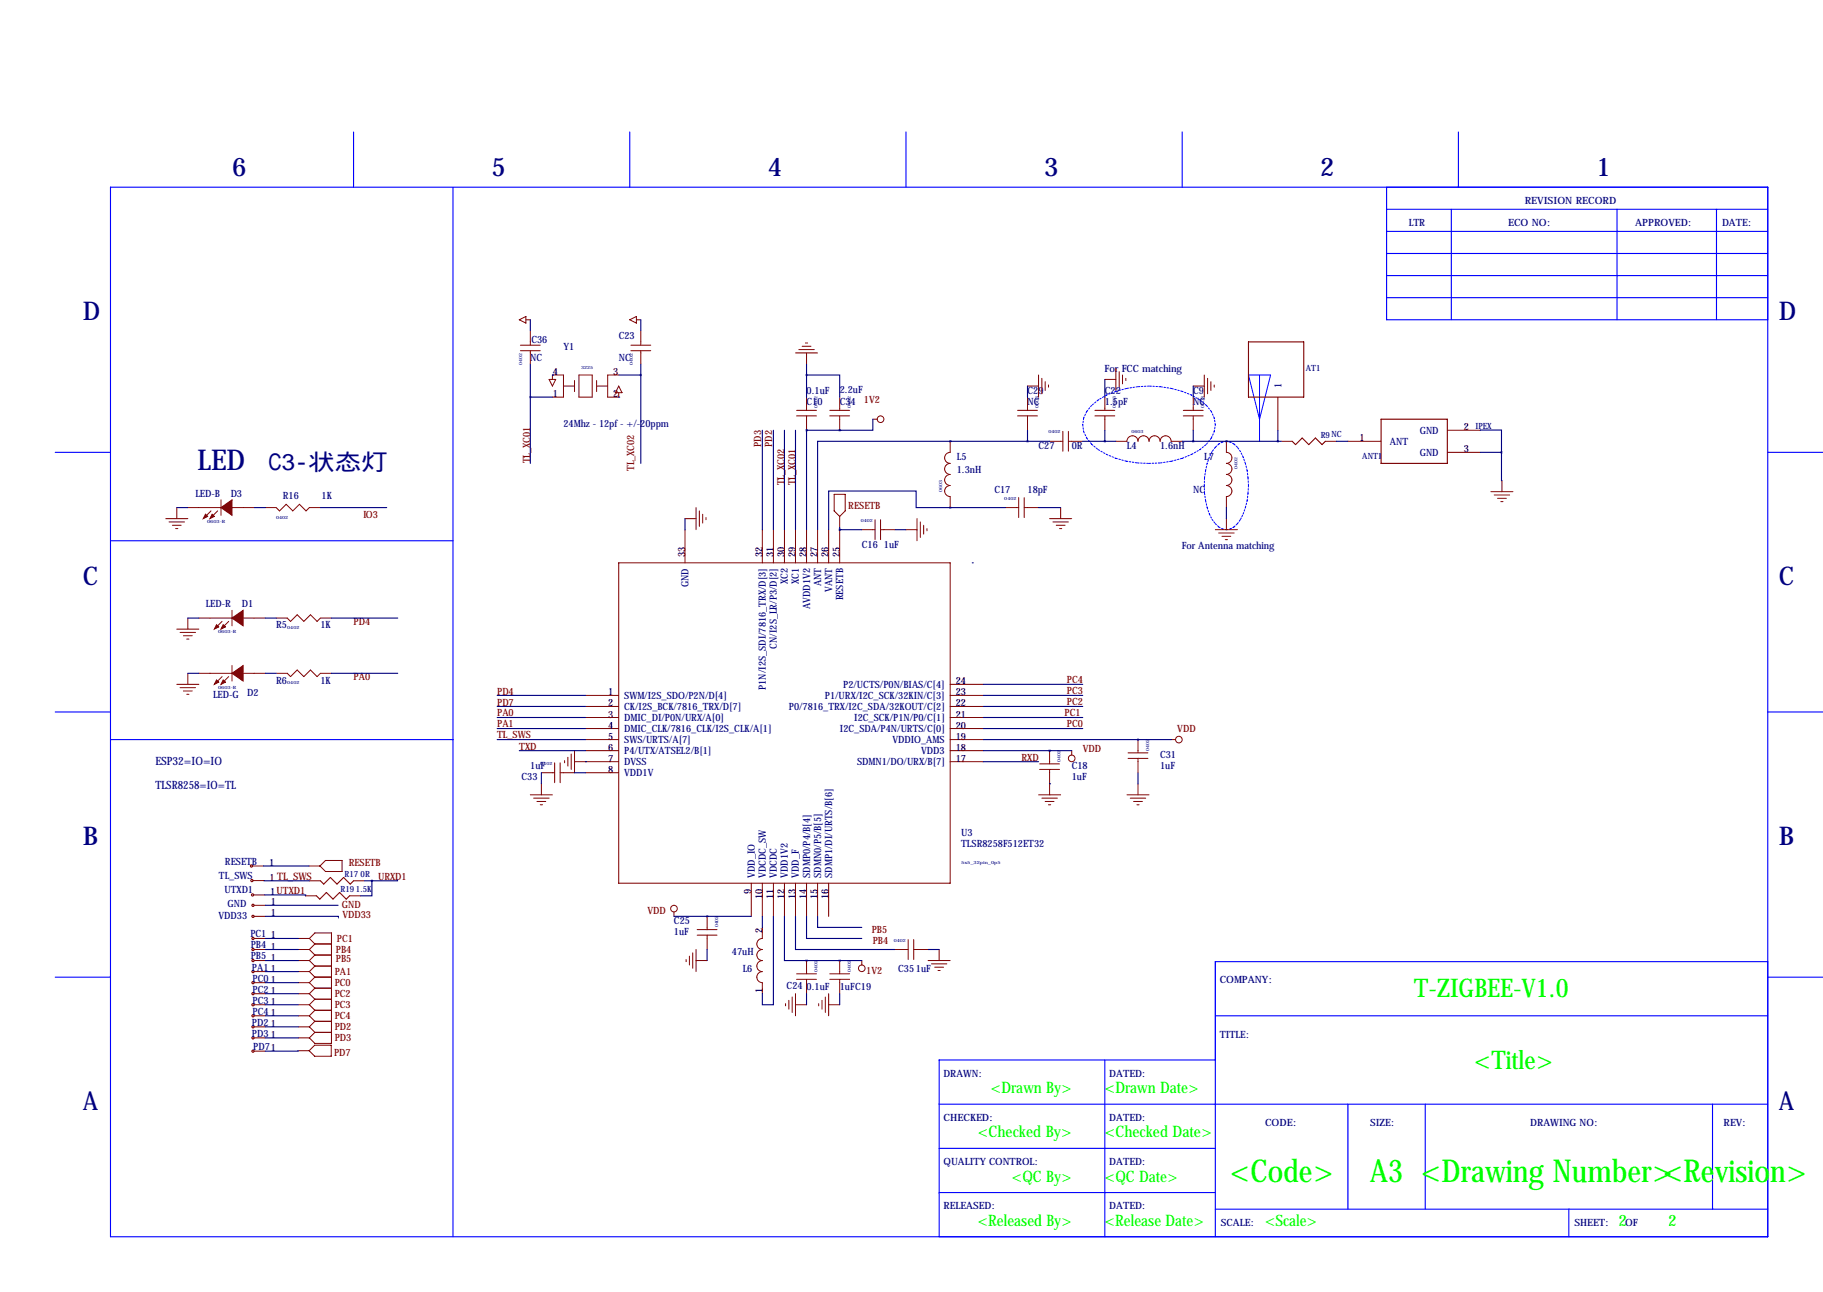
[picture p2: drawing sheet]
<svg xmlns="http://www.w3.org/2000/svg" width="419mm" height="297mm" viewBox="0 0 419 297" stroke-linecap="round" stroke-linejoin="round" font-family="sans-serif">
<g fill="none" stroke="#00f" stroke-width=".25">
<path d="M81.3 30.3v12.7M144.8 30.3v12.7M208.3 30.3v12.7M271.8 30.3v12.7M335.3 30.3v12.7M25.4 43h381v241.3h-381zM104.1 43v241.3M318.8 48.1h87.6M318.8 53.2h87.6M318.8 43v30.5h87.6M318.8 58.3h87.6M333.7 48.1v25.4"/>
<path d="M371.8 48.1v25.4M394.6 48.1v25.4M318.8 63.4h87.6M318.8 68.4h87.6M12.7 104h12.7M406.4 104h12.7M25.4 124.3h78.7M12.7 163.7h12.7M25.4 170h78.7M406.4 163.7h12.7M12.7 224.6h12.7M279.4 233.5h127"/>
<path d="M406.4 221.1h-127v63.2M406.5 224.6h12.6M215.9 253.9h190.5M254 243.7v40.6M279.4 243.7h-63.5v40.6M309.9 253.9v24.1M327.7 253.9v24.1M393.7 253.9v24.1M215.9 264h63.5M215.9 274.2h63.5M279.4 278h127M360.7 278v6.3"/>
</g>
<path d="M287 86.2h5.1l-2.5 10.2zM289.6 86.2v15.3" fill="none" stroke="#00f" stroke-width=".23"/>
<g fill="none" stroke="#00f" stroke-width=".23" stroke-dasharray=".4 .4">
<path d="M248.9 97.6l.2 1.6M249.1 96.1l-.2 1.5M249.1 99.2l.7 1.5M249.8 94.6l-.7 1.5M251 93.2l-1.2 1.4M252.5 92l-1.5 1.2M254.4 90.8l-1.9 1.2M256.5 90l-2.1 .8M258.9 89.3l-2.4 .7M261.5 88.9l-2.6 .4M264.2 88.8l-2.7 .1M266.8 88.9l-2.6-.1"/>
<path d="M269.3 89.3l-2.5-.4M271.8 90l-2.5-.7M274 90.8l-2.2-.8M275.8 92l-1.8-1.2M277.4 93.2l-1.6-1.2M278.5 94.6l-1.1-1.4M279.1 96.1l-.6-1.5M279.1 99.2l.3-1.6M279.4 97.6l-.3-1.5M249.8 100.7l1.2 1.4M251 102.1l1.5 1.3M252.5 103.4l1.9 1.1"/>
<path d="M254.4 104.5l2.1 .9M256.5 105.4l2.4 .6M258.9 106l2.6 .4M261.5 106.4l2.7 .1M264.2 106.5l2.6-.1M266.8 106.4l2.5-.4M269.3 106l2.5-.6M271.8 105.4l2.2-.9M274 104.5l1.8-1.1M275.8 103.4l1.6-1.3M276.9 111.6v1.8M276.9 109.9v1.7"/>
<path d="M276.9 113.4l.3 1.7M277.2 108.2l-.3 1.7M277.2 115.1l.3 1.6M277.4 102.1l1.1-1.4M277.5 106.5l-.3 1.7M277.5 116.7l.5 1.5M278 105.1l-.5 1.4M278 118.2l.6 1.2M278.5 100.7l.6-1.5M278.6 103.8l-.6 1.3M278.6 119.4l.8 1M279.4 102.8l-.8 1"/>
<path d="M280.2 102.1l-.8 .7M281 101.6l-.8 .5M281.9 101.5l-.9 .1M282.8 101.6l-.9-.1M283.7 102.1l-.9-.5M284.5 102.8l-.8-.7M285.2 103.8l-.7-1M285.2 119.4l.6-1.2M285.8 105.1l-.6-1.3M285.8 118.2l.5-1.5M286.3 106.5l-.5-1.4M286.3 116.7l.4-1.6"/>
<path d="M286.7 108.2l-.4-1.7M286.7 115.1l.2-1.7M286.9 109.9l-.2-1.7M286.9 113.4l.1-1.8M287 111.6l-.1-1.7M279.4 120.4l.8 .8M280.2 121.2l.8 .4M281 121.6l.9 .2M281.9 121.8l.9-.2M282.8 121.6l.9-.4M283.7 121.2l.8-.8M284.5 120.4l.7-1"/>
</g>
<g fill="none" stroke="#800000" stroke-width=".23">
<path d="M119.4 73.5l1.5-.7v1.5zM119.6 79.4h4.6M120.9 73.5h1M121.9 76.1v3.3M144.8 73.5l1.5-.7v1.5zM145 79.4h4.6M146.3 73.5h1M147.3 76.1v3.3M184.4 79.6h2M185.2 78.9h.5M119.6 80.6h4.6M121.9 80.6v3.1"/>
<path d="M126.2 87.2h1.6l-.8 1.6zM127 87.2v-1h2.5v5.1h-2.5M129.5 88.8h2.6M132.1 87.5v2.5M133.1 86.2h3v5.1h-3zM137.2 87.5v2.5M137.2 88.8h2.5M142.2 86.2h-2.5v5.1h2.5v-1M142.2 88.8l.8 1.5h-1.5zM145 80.6h4.6M147.3 80.6v3.1M182.9 81.1h5.1"/>
<path d="M183.1 95.6h4.6M183.1 94.3h4.6M183.6 80.4h3.6M185.4 81.1v2.6M185.4 91.3v3M185.4 95.6v3.3M190.8 95.6h4.5M190.8 94.3h4.5M193 91.3v3M193 95.6v3.3M200.7 96.4h1M233.9 95.6h4.6"/>
<path d="M233.9 94.3h4.6M236.2 88.8h2.6M236.2 91.3v3M236.2 95.6v3.3M238.8 86.2v5.1M239.5 87v3.5M240.3 87.7v2.1M241 88.5v.5M244.3 99.2v4.5M245.6 99.2v4.5M251.7 95.6h4.6M251.7 94.3h4.6"/>
<path d="M254 91.3v3M254 95.6v3.3M254 87.2h2.5M256.5 84.7v5.1M257.3 85.5v3.5M258.1 86.2v2.1M258.8 87v.5M272 95.6h4.6M272 94.3h4.6M274.3 91.3v3M274.3 95.6v3.3M274.3 88.8h2.6"/>
<path d="M276.9 86.2v5.1M277.6 87v3.5M278.4 87.7v2.1M279.1 88.5v.5M293.8 91.3v7.6M332.7 98.9h7.7M38.1 119.2h5.1M40.6 116.7v2.5M43.2 116.7h7.6M48.5 117.5l-1.5 1.5M50 117.5l-1.5 1.5M50.8 114.9v3.6"/>
<path d="M53.3 116.7h5.1M61 116.7h2.5l.8 .8 1.5-1.6 1.5 1.6 1.5-1.6 1.6 1.6 .7-.8h2.6M157.5 119.2h2.5M160 116.7v5.1M160.8 117.5v3.5M161.5 118.2v2.1M162.3 119v.5M191.8 113.7h2.5v3.8l-1.3 1.2-1.2-1.2zM193 118.7v2.6M201.2 119.5v4.6M202.4 119.5v4.6M210.8 119.2v5.1"/>
<path d="M218.4 101.5v2.5a1.27 1.27 0 0 0-1.2 1.3 1.27 1.27 0 0 0 1.2 1.2 1.27 1.27 0 0 0-1.2 1.3 1.27 1.27 0 0 0 1.2 1.3 1.27 1.27 0 0 0-1.2 1.2 1.27 1.27 0 0 0 1.2 1.3 1.27 1.27 0 0 0-1.2 1.3 1.27 1.27 0 0 0 1.2 1.3v2.5M231.1 116.7h3.1M234.2 114.4v4.6M235.5 116.7h3.3M235.5 114.4v4.6M241.3 101.5h3M241.3 119.2h5.1M243.8 116.7v2.5M245.6 101.5h3.3M256.5 101.5h2.6a1.27 1.27 0 0 1 1.3-1.3 1.27 1.27 0 0 1 1.2 1.3 1.27 1.27 0 0 1 1.3-1.3 1.27 1.27 0 0 1 1.3 1.3 1.27 1.27 0 0 1 1.2-1.3 1.27 1.27 0 0 1 1.3 1.3 1.27 1.27 0 0 1 1.3-1.3 1.27 1.27 0 0 1 1.2 1.3h2.6M281.9 101.5v2.5a1.27 1.27 0 0 1 1.3 1.3 1.27 1.27 0 0 1-1.3 1.2 1.27 1.27 0 0 1 1.3 1.3 1.27 1.27 0 0 1-1.3 1.3 1.27 1.27 0 0 1 1.3 1.2 1.27 1.27 0 0 1-1.3 1.3 1.27 1.27 0 0 1 1.3 1.3 1.27 1.27 0 0 1-1.3 1.3v2.5M281.9 119.2v2.6"/>
<path d="M294.5 101.5h2.6M304.7 101.5h2.5M309.9 101.5h7.6M332.7 104h7.7M342.7 113h5.1M343.5 113.8h3.6M344.3 114.6h2M345 115.3h.5M345.3 110.5v2.5M38.9 120h3.5M39.6 120.8h2.1M40.4 121.5h.5"/>
<path d="M142.2 129.4h76.2v73.7h-76.2zM157.5 121.8v7.6M175.3 121.8v7.6M177.8 121.8v7.6M180.3 121.8v7.6M182.9 121.8v7.6M185.4 121.8v7.6M188 121.8v7.6M190.5 121.8v7.6M193 121.8v7.6M198.1 121.8h3.1M202.4 121.8h3.3"/>
<path d="M208.3 121.8h2.5M211.6 120v3.6M212.3 120.8v2M213.1 121.5v.5M242.1 120h3.5M242.8 120.8h2.1M243.6 121.5h.5M279.4 121.8h5.1M280.2 122.5h3.5M280.9 123.3h2.1M281.7 124.1h.5M40.6 157.3h5.1"/>
<path d="M40.6 144.6h5.1M41.4 145.4h3.6M41.4 158.1h3.6M42.2 146.2h2M42.2 158.9h2M42.9 146.9h.5M42.9 159.6h.5M43.2 142.1v2.5M43.2 154.8v2.5M45.7 142.1h7.6M45.7 154.8h7.6M51.1 142.9l-1.6 1.5"/>
<path d="M51.1 155.6l-1.6 1.5M52.6 142.9l-1.5 1.5M52.6 155.6l-1.5 1.5M53.3 140.3v3.6M53.3 153v3.6M55.9 142.1h5.1M55.9 154.8h5.1M63.5 142.1h2.5l.8 .8 1.5-1.6 1.5 1.6 1.6-1.6 1.5 1.6 .8-.8h2.5M63.5 154.8h2.5l.8 .8 1.5-1.6 1.5 1.6 1.6-1.6 1.5 1.6 .8-.8h2.5M134.6 159.9h7.6M218.4 159.9h7.7M218.4 157.3h7.7"/>
<path d="M124.5 177.7h3M127.5 175.4v4.5M128.8 175.4v4.5M129.8 174.9v.5M130.6 174.1v2M131.3 173.3v3.6M132.1 172.6v5.1h-3.3M132.1 175.1h10.1M134.6 162.4h7.6M134.6 165h7.6M134.6 167.5h7.6M134.6 170h7.6"/>
<path d="M134.6 172.6h7.6M134.6 177.7h7.6M218.4 162.4h7.7M218.4 165h7.7M218.4 167.5h7.7M218.4 170h7.7M218.4 172.6h7.7M218.4 175.1h7.7M239 176.9h4.6M239 175.6h4.6M241.3 172.6v3M241.3 176.9v5.8"/>
<path d="M246.4 172.6v1M259.3 174.4h4.6M259.3 173.1h4.6M261.6 170v3.1M261.6 174.4v3.3M269.2 170h1.1M58.1 199.1h2.5M71 199.1h2.6M74.8 197.8h3.8v2.6h-3.8l-1.2-1.3zM121.9 182.7h5.1M122.7 183.5h3.5M123.4 184.3h2.1"/>
<path d="M124.2 185h.5M124.5 180.2v2.5M238.8 182.7h5M239.5 183.5h3.6M240.3 184.3h2M241 185h.6M259.1 182.7h5.1M259.8 183.5h3.6M260.6 184.3h2M261.4 185h.5M261.6 180.2v2.5M58.2 202.4h2.5"/>
<path d="M58.3 205.8h2.6M58.4 218.3h2.6M58.4 208.1h2.6M58.4 210.7h2.6M58.4 215.8h2.6M68.6 218.3h2.5M68.6 215.8h2.5M70.2 206h2.5M71.1 202.5h2.6M71.1 215.8l1.3 1.2M71.1 215.8l1.3-1.3h3.8v25.4h-3.8l-1.3-1.3M71.1 218.3l1.3 1.3"/>
<path d="M72.4 217h3.8M72.4 219.6h3.8M72.4 217l-1.3 1.3M72.4 219.6l-1.3 1.2M80.4 206h2.5M81.3 202.5h2.5M154.9 209.7v1M158.5 219.8v2.1M159.3 219.1v3.5M160 218.3v5.1M160.3 215h4.5M160.3 213.7h4.5"/>
<path d="M162.6 210.7v3M162.6 215v3.3M172.7 203.1v7.6M175.3 213.2v2.6a1.27 1.27 0 0 0-1.3 1.2 1.27 1.27 0 0 0 1.3 1.3 1.27 1.27 0 0 0-1.3 1.3 1.27 1.27 0 0 0 1.3 1.2 1.27 1.27 0 0 0-1.3 1.3 1.27 1.27 0 0 0 1.3 1.3 1.27 1.27 0 0 0-1.3 1.2 1.27 1.27 0 0 0 1.3 1.3v2.6M175.3 203.1v7.6M177.8 203.1v7.6M180.3 203.1v7.6M182.9 203.1v7.6M185.4 203.1v7.6M188 203.1v7.6M190.5 203.1v7.6M205.7 218.3h3.1"/>
<path d="M208.8 216v4.6M210.1 218.3h3.3M210.1 216v4.6M215.9 218.3v2.5M58.4 220.8h2.6M58.4 223.4h2.6M58.4 225.9h2.6M58.4 228.5h2.6M58.4 231h2.6M58.4 233.5h2.6M58.4 236.1h2.6M58.4 238.6h2.6"/>
<path d="M68.6 220.8h2.5M68.6 223.4h2.5M68.6 225.9h2.5M68.6 228.5h2.5M68.6 231h2.5M68.6 233.5h2.5M68.6 236.1h2.5M68.6 238.6h2.5M71.1 220.8l1.3 1.3M71.1 223.4l1.3 1.2M71.1 225.9l1.3 1.3M71.1 228.5l1.3 1.2"/>
<path d="M71.1 231l1.3 1.3M71.1 233.5l1.3 1.3M71.1 236.1l1.3 1.2M72.4 222.1h3.8M72.4 224.6h3.8M72.4 222.1l-1.3 1.3M72.4 227.2h3.8M72.4 224.6l-1.3 1.3M72.4 229.7h3.8M72.4 227.2l-1.3 1.3M72.4 232.3h3.8M72.4 229.7l-1.3 1.3"/>
<path d="M72.4 234.8h3.8M72.4 232.3l-1.3 1.2M72.4 237.3h3.8M72.4 234.8l-1.3 1.3M72.4 237.3l-1.3 1.3M157.7 220.6v.5M160 220.8h2.6M180.6 230.7v.6M181.4 230v2M182.1 229.2v3.6M182.9 228.5v5M182.9 231h2.5"/>
<path d="M183.1 225.2h4.6M183.1 223.9h4.6M185.4 220.8v3.1M185.4 225.2v3.3M188.2 230.7v.6M189 230v2M189.7 229.2v3.6M190.5 228.5v5M190.5 231h2.5M190.8 225.2h4.5M190.8 223.9h4.5M193 220.8v3.1"/>
<path d="M193 225.2v3.3M198.1 220.8v1.1M213.4 220.8h5M214.1 221.6h3.6M214.9 222.4h2M215.6 223.1h.6M58.4 241.7h2.6M68.5 241.6h2.6M72.3 240.3h3.8v2.5h-3.8l-1.2-1.2z"/>
<circle cx="202.4" cy="96.4" r=".76"/>
<circle cx="246.4" cy="174.4" r=".76"/>
<circle cx="271" cy="170" r=".76"/>
<circle cx="154.9" cy="208.9" r=".76"/>
<circle cx="198.1" cy="222.6" r=".76"/>
</g>
<g fill="#800000" stroke="#800000" stroke-width=".23">
<path d="M53.3 142.1l2.6-1.8v3.6z"/>
<path d="M49.8 143.6l.5 .5-1 .5z"/>
<path d="M51.3 143.6l.5 .5-1 .5z"/>
<path d="M53.3 154.8l2.6-1.8v3.6z"/>
<path d="M49.8 156.3l.5 .5-1 .5z"/>
<path d="M51.3 156.3l.5 .5-1 .5z"/>
<path d="M50.8 116.7l2.5-1.8v3.6z"/>
<path d="M47.2 118.2l.6 .5-1.1 .5z"/>
<path d="M48.8 118.2l.5 .5-1 .5z"/>
</g>
<g fill="none" stroke="#800000" stroke-width=".25">
<path d="M287 78.6h12.7v12.7h-12.7zM317.5 96.4h15.2v10.1h-15.2zM297.1 101.5l.7 .7 1.6-1.5 1.5 1.5 1.5-1.5 1.5 1.5 .8-.7M72.7 206l.8 .7 1.5-1.5 1.6 1.5 1.5-1.5 1.5 1.5 .8-.7M73.7 202.5l.7 .8 1.5-1.6 1.6 1.6 1.5-1.6 1.5 1.6 .8-.8"/>
<circle cx="57.8" cy="199.1" r=".25"/>
<circle cx="57.9" cy="202.4" r=".25"/>
<circle cx="58.1" cy="205.8" r=".25"/>
<circle cx="58.2" cy="218.3" r=".25"/>
<circle cx="58.2" cy="208.1" r=".25"/>
<circle cx="58.2" cy="210.7" r=".25"/>
<circle cx="58.2" cy="215.8" r=".25"/>
<circle cx="58.2" cy="220.8" r=".25"/>
<circle cx="58.2" cy="225.9" r=".25"/>
<circle cx="58.2" cy="231" r=".25"/>
<circle cx="58.2" cy="233.5" r=".25"/>
<circle cx="58.2" cy="223.4" r=".25"/>
<circle cx="58.2" cy="236.1" r=".25"/>
<circle cx="58.2" cy="238.6" r=".25"/>
<circle cx="58.2" cy="228.5" r=".25"/>
<circle cx="58.2" cy="241.7" r=".25"/>
</g>
<g fill="none" stroke="#000080" stroke-width=".25">
<path d="M121.9 73.5v2.6M147.3 73.5v2.6M121.9 83.7v22.8M121.9 91.3h5.1M127 86.2h.1M142.2 91.3h.1M142.2 86.2h5.1M147.3 83.7v22.8M175.3 98.9v22.9M177.8 98.9v22.9M180.3 98.9v22.9M182.9 98.9v22.9"/>
<path d="M185.4 86.2h7.6v5.1M185.4 98.9h.1M185.4 83.7v7.6M185.4 98.9v22.9M185.4 98.9h7.6M193 98.9h.1M200.7 96.4v2.5h-7.7M236.2 88.8v2.5M236.2 98.9v2.6M254 87.2v4.1M254 98.9v2.6M274.3 88.8v2.5"/>
<path d="M274.3 98.9v2.6M293.8 98.9v2.6M340.4 98.9h4.8v5.1M40.6 116.7h2.6M58.4 116.7h2.6M73.7 116.7h15.2M157.5 119.2v2.6M218.4 116.7h-7.8v-3.8h-20.1v8.9M218.4 116.7h.1M218.4 101.5h-30.4v20.3M218.4 101.5h.1M218.4 116.7h12.7"/>
<path d="M218.4 101.5h22.9M238.8 116.7h5M248.9 101.5h7.6M271.8 101.5h22.7M281.9 101.5h.1M281.9 116.7v2.5M307.2 101.5h2.7M340.4 104h4.8M345.2 104l.1 6.5M193 121.8h.1M193 121.8h5.1M193 121.3v.5"/>
<path d="M205.7 121.8h2.6M223.5 129.4h.1M43.2 142.1h2.5M43.2 154.8h2.5M61 142.1h2.5M61 154.8h2.5M76.2 142.1h15.2M76.2 154.8h15.2M114.3 159.9h20.3M226.1 159.9h22.8M226.1 157.3h22.8M114.3 170h20.3"/>
<path d="M114.3 165h20.3M114.3 167.5h20.3M114.3 162.4h20.3M119.4 172.6h15.2M124.5 177.7v2.5M132.1 177.7h2.5M134.6 175.1h.1M226.1 170h43.1M226.1 165h22.8M226.1 175.1h12.7M226.1 172.6h20.3M226.1 167.5h22.8"/>
<path d="M226.1 162.4h22.8M241.3 172.6h.1M261.6 170h.1M261.6 177.7v2.5M60.6 199.1h10.4M241.3 180.2h.1M60.7 202.4l10.4 .1M60.9 205.8h9.4l-.1 .2M61 210.7h16.8M61 218.3h7.6M61 208.1h16.7M61 215.8h7.6"/>
<path d="M83.8 202.5h1.7M85.5 202.5v3.5h-2.6M91.4 202.3v.2h-5.9M154.9 210.7h17.8M162.6 210.7h.1M162.6 218.3v2.5M175.3 210.7v2.5M177.8 210.7v20.3h-2.5v-2.5M180.3 210.7v10.1h5.1M182.9 210.7v7.6h22.8M185.4 210.7v5.1h12.7M188 210.7v2.5h10.1"/>
<path d="M213.4 218.3h2.5M61 238.6h7.6M61 220.8h7.6M61 223.4h7.6M61 225.9h7.6M61 228.5h7.6M61 231h7.6M61 233.5h7.6M61 236.1h7.6M185.4 220.8h.1M185.4 228.5v2.5M185.4 220.8h12.7"/>
<path d="M193 220.8h.1M193 228.5v2.5M68.5 241.6l-7.5 .1"/>
</g>
<path d="M193 98.9a.05 .05 0 0 0 .1 0 .05 .05 0 0 0-.1 0zM193 220.8a.05 .05 0 0 0 .1 0 .05 .05 0 0 0-.1 0zM162.5 210.7a.05 .05 0 0 0 .1 0 .05 .05 0 0 0-.1 0zM281.9 101.5a.05 .05 0 0 0 .1 0 .05 .05 0 0 0-.1 0zM218.4 101.5a.05 .05 0 0 0 .1 0 .05 .05 0 0 0-.1 0zM193 121.8a.05 .05 0 0 0 .1 0 .05 .05 0 0 0-.1 0zM218.4 116.7a.05 .05 0 0 0 .1 0 .05 .05 0 0 0-.1 0z" fill="#000080" stroke="#000080" stroke-width=".51"/>
<g font-size="7.3" fill="#0f0">
<text x="282.7" y="271.6">&lt;Code&gt;</text>
<text x="314.9" y="271.6">A3 &lt;Drawing Number&gt;&lt;Revision&gt;</text>
</g>
<text font-size="6.6" fill="#000080" x="45.4" y="108.1">LED</text>
<g font-size="5.9" fill="#000080">
<text x="53.3" y="40.5">6</text>
<text x="113" y="40.5">5</text>
<text x="176.5" y="40.5">4</text>
<text x="240" y="40.5">3</text>
<text x="303.5" y="40.5">2</text>
<text x="367" y="40.5">1</text>
<text x="19" y="73.5">D</text>
<text x="408.9" y="73.5">D</text>
<text x="19" y="134.5">C</text>
<text x="408.9" y="134.5">C</text>
<text x="19" y="194.2">B</text>
<text x="408.9" y="194.2">B</text>
<text x="19" y="255.1">A</text>
<text x="408.9" y="255.1">A</text>
</g>
<g font-size="5.9" fill="#0f0">
<text x="325.1" y="229.3">T-ZIGBEE-V1.0</text>
<text x="338.9" y="245.8">&lt;Title&gt;</text>
</g>
<text font-size="5.3" fill="#000080" x="61.7" y="108.1">C3-状态灯</text>
<g font-size="3.6" fill="#0f0">
<text x="227.8" y="251.3">&lt;Drawn By&gt;</text>
<text x="254" y="251.3">&lt;Drawn Date&gt;</text>
<text x="224.8" y="261.5">&lt;Checked By&gt;</text>
<text x="254" y="261.5">&lt;Checked Date&gt;</text>
<text x="232.6" y="271.6">&lt;QC By&gt;</text>
<text x="254" y="271.6">&lt;QC Date&gt;</text>
<text x="224.8" y="281.8">&lt;Released By&gt;</text>
<text x="254" y="281.8">&lt;Release Date&gt;</text>
<text x="290.8" y="281.8">&lt;Scale&gt;</text>
<text x="372.1" y="281.8">2</text>
<text x="383.5" y="281.8">2</text>
</g>
<g font-size="2.6" fill="#000080">
<text x="35.7" y="176">ESP32=IO=IO</text>
<text x="35.7" y="181.3">TLSR8258=IO=TL</text>
</g>
<g font-size="2.3" fill="#000080">
<text x="350.5" y="46.8">REVISION RECORD</text>
<text x="323.8" y="51.9">LTR</text>
<text x="346.7" y="51.9">ECO NO:</text>
<text x="375.9" y="51.9">APPROVED:</text>
<text x="395.9" y="51.9">DATE:</text>
<text x="142.2" y="77.8">C23</text>
<text x="121.9" y="82.9">NC</text>
<text x="122.2" y="78.9">C36</text>
<text x="129.5" y="80.4">Y1</text>
<text x="142.2" y="82.9">NC</text>
<text x="253.9" y="85.6">For FCC matching</text>
<text x="294.6" y="89.3" transform="rotate(-90 294.6 89.3)">1</text>
<text x="185.4" y="93.1">C10</text>
<text x="185.4" y="90.5">0.1uF</text>
<text x="193" y="93.1">C34</text>
<text x="193" y="90.3">2.2uF</text>
<text x="236.2" y="90.5">C29</text>
<text x="236.2" y="93.1">NC</text>
<text x="254" y="90.5">C22</text>
<text x="254" y="93.1">1.5pF</text>
<text x="274.3" y="90.5">C9</text>
<text x="274.3" y="93.1">NC</text>
<text x="129.5" y="98.2">24Mhz - 12pf - +/-20ppm</text>
<text x="326.4" y="99.7">GND</text>
<text x="220" y="105.8">L5</text>
<text x="238.8" y="103.2">C27</text>
<text x="246.4" y="103.2">0R</text>
<text x="259.1" y="103.2">L4</text>
<text x="266.7" y="103.2">1.6nH</text>
<text x="276.9" y="105.8">L7</text>
<text x="319.5" y="102.3">ANT</text>
<text x="326.4" y="104.8">GND</text>
<text x="220" y="108.8">1.3nH</text>
<text x="228.6" y="113.4">C17</text>
<text x="236.2" y="113.4">18pF</text>
<text x="274.3" y="113.4">NC</text>
<text x="44.9" y="114.2">LED-B</text>
<text x="53" y="114.2">D3</text>
<text x="65" y="114.8">R16</text>
<text x="73.9" y="114.8">1K</text>
<text x="198.1" y="126.1">C16</text>
<text x="203.2" y="126.1">1uF</text>
<text x="271.7" y="126.2">For Antenna matching</text>
<text x="158.3" y="135" transform="rotate(-90 158.3 135)">GND</text>
<text x="181.1" y="134.3" transform="rotate(-90 181.1 134.3)">XC2</text>
<text x="183.7" y="134.3" transform="rotate(-90 183.7 134.3)">XC1</text>
<text x="188.8" y="134.8" transform="rotate(-90 188.8 134.8)">ANT</text>
<text x="191.3" y="136.2" transform="rotate(-90 191.3 136.2)">VANT</text>
<text x="47.3" y="139.6">LED-R</text>
<text x="55.6" y="139.6">D1</text>
<text x="186.2" y="140" transform="rotate(-90 186.2 140)">AVDD1V2</text>
<text x="193.8" y="138" transform="rotate(-90 193.8 138)">RESETB</text>
<text x="63.5" y="144.5">R5</text>
<text x="73.7" y="144.5">1K</text>
<text x="178.6" y="149.1" transform="rotate(-90 178.6 149.1)">CN/I2S_LR/P3/D[2]</text>
<text x="49" y="160.4">LED-G</text>
<text x="56.8" y="160">D2</text>
<text x="63.5" y="157.2">R6</text>
<text x="73.7" y="157.2">1K</text>
<text x="143.5" y="160.7">SWM/I2S_SDO/P2N/D[4]</text>
<text x="176.1" y="158.6" transform="rotate(-90 176.1 158.6)">P1N/I2S_SDI/7816_TRX/D[3]</text>
<text x="189.6" y="160.7">P1/URX/I2C_SCK/32KIN/C[3]</text>
<text x="193.9" y="158.1">P2/UCTS/P0N/BIAS/C[4]</text>
<text x="143.5" y="163.2">CK/I2S_BCK/7816_TRX/D[7]</text>
<text x="143.5" y="165.8">DMIC_DI/P0N/URX/A[0]</text>
<text x="181.4" y="163.2">P0/7816_TRX/I2C_SDA/32KOUT/C[2]</text>
<text x="196.4" y="165.8">I2C_SCK/P1N/P0/C[1]</text>
<text x="143.5" y="168.3">DMIC_CLK/7816_CLK/I2S_CLK/A[1]</text>
<text x="143.5" y="170.8">SWS/URTS/A[7]</text>
<text x="143.5" y="173.4">P4/UTX/ATSEL2/B[1]</text>
<text x="193.1" y="168.3">I2C_SDA/P4N/URTS/C[0]</text>
<text x="205.2" y="170.8">VDDIO_AMS</text>
<text x="211.8" y="173.4">VDD3</text>
<text x="119.9" y="179.4">C33</text>
<text x="121.9" y="176.9">1uF</text>
<text x="143.5" y="175.9">DVSS</text>
<text x="143.5" y="178.5">VDD1V</text>
<text x="197.1" y="175.9">SDMN1/DO/URX/B[7]</text>
<text x="246.4" y="176.9">C18</text>
<text x="246.4" y="179.4">1uF</text>
<text x="266.7" y="174.4">C31</text>
<text x="266.7" y="176.9">1uF</text>
<text x="221" y="192.1">U3</text>
<text x="221" y="194.7">TLSR8258F512ET32</text>
<text x="50.3" y="202">TL_SWS</text>
<text x="51.7" y="198.8">RESETB</text>
<text x="173.5" y="201.8" transform="rotate(-90 173.5 201.8)">VDD_IO</text>
<text x="176.1" y="201.8" transform="rotate(-90 176.1 201.8)">VDCDC_SW</text>
<text x="178.6" y="201.8" transform="rotate(-90 178.6 201.8)">VDCDC</text>
<text x="181.1" y="201.8" transform="rotate(-90 181.1 201.8)">VDD1V2</text>
<text x="183.7" y="201.8" transform="rotate(-90 183.7 201.8)">VDD_F</text>
<text x="186.2" y="201.8" transform="rotate(-90 186.2 201.8)">SDMP0/P4/B[4]</text>
<text x="188.8" y="201.8" transform="rotate(-90 188.8 201.8)">SDMN0/P5/B[5]</text>
<text x="191.3" y="201.8" transform="rotate(-90 191.3 201.8)">SDMP1/DI/URTS/B[6]</text>
<text x="51.6" y="205.3">UTXD1</text>
<text x="52.3" y="208.5">GND</text>
<text x="50.2" y="211.2">VDD33</text>
<text x="57.6" y="215.5">PC1</text>
<text x="154.9" y="212.5">C25</text>
<text x="154.9" y="215">1uF</text>
<text x="57.7" y="218">PB4</text>
<text x="57.7" y="220.6">PB5</text>
<text x="168.2" y="219.7">47uH</text>
<text x="57.9" y="223.1">PA1</text>
<text x="58.1" y="225.7">PC01</text>
<text x="170.7" y="223.5">L6</text>
<text x="180.8" y="227.4">C24</text>
<text x="185.4" y="227.7">0.1uF</text>
<text x="193" y="227.7">1uFC19</text>
<text x="206.5" y="223.4">C351uF</text>
<text x="280.4" y="225.9">COMPANY:</text>
<text x="58.1" y="228.2">PC2</text>
<text x="58.1" y="230.7">PC31</text>
<text x="58.1" y="233.3">PC4</text>
<text x="57.9" y="235.8">PD2</text>
<text x="57.9" y="238.4">PD3</text>
<text x="280.4" y="238.6">TITLE:</text>
<text x="58.2" y="241.4">PD71</text>
<text x="216.9" y="247.5">DRAWN:</text>
<text x="255" y="247.5">DATED:</text>
<text x="216.9" y="257.7">CHECKED:</text>
<text x="255" y="257.7">DATED:</text>
<text x="290.8" y="258.9">CODE:</text>
<text x="315" y="258.9">SIZE:</text>
<text x="351.8" y="258.9">DRAWING NO:</text>
<text x="396.2" y="258.9">REV:</text>
<text x="216.9" y="267.8">QUALITY CONTROL:</text>
<text x="255" y="267.8">DATED:</text>
<text x="216.9" y="278">RELEASED:</text>
<text x="255" y="278">DATED:</text>
<text x="280.7" y="281.8">SCALE:</text>
<text x="361.9" y="281.8">SHEET:</text>
<text x="373.6" y="281.8">OF</text>
</g>
<g font-size="2.3">
<text x="127.1" y="86.2">4</text>
<text x="141" y="86.2">3</text>
<text x="127.1" y="91.3">1</text>
<text x="141" y="91.3">2</text>
<text x="312.5" y="101.5">1</text>
<text x="336.5" y="98.9">2</text>
<text x="336.5" y="104">3</text>
<text x="157.5" y="128.1" transform="rotate(-90 157.5 128.1)">33</text>
<text x="175.3" y="128.1" transform="rotate(-90 175.3 128.1)">32</text>
<text x="177.8" y="128.1" transform="rotate(-90 177.8 128.1)">31</text>
<text x="180.3" y="128.1" transform="rotate(-90 180.3 128.1)">30</text>
<text x="182.9" y="128.1" transform="rotate(-90 182.9 128.1)">29</text>
<text x="185.4" y="128.1" transform="rotate(-90 185.4 128.1)">28</text>
<text x="188" y="128.1" transform="rotate(-90 188 128.1)">27</text>
<text x="190.5" y="128.1" transform="rotate(-90 190.5 128.1)">26</text>
<text x="193" y="128.1" transform="rotate(-90 193 128.1)">25</text>
<text x="139.8" y="159.9">1</text>
<text x="219.7" y="157.3">24</text>
<text x="219.7" y="159.9">23</text>
<text x="139.8" y="162.4">2</text>
<text x="139.8" y="165">3</text>
<text x="139.8" y="167.5">4</text>
<text x="219.7" y="162.4">22</text>
<text x="219.7" y="165">21</text>
<text x="219.7" y="167.5">20</text>
<text x="139.8" y="170">5</text>
<text x="139.8" y="172.6">6</text>
<text x="219.7" y="172.6">18</text>
<text x="219.7" y="170">19</text>
<text x="139.8" y="175.1">7</text>
<text x="139.8" y="177.7">8</text>
<text x="219.7" y="175.1">17</text>
<text x="61.9" y="199.1">1</text>
<text x="62" y="202.4">1 TL_SWS</text>
<text x="62.1" y="205.8">1UTXD1</text>
<text x="62.2" y="208.1">1</text>
<text x="172.7" y="205.5" transform="rotate(-90 172.7 205.5)">9</text>
<text x="175.3" y="206.7" transform="rotate(-90 175.3 206.7)">10</text>
<text x="177.8" y="206.7" transform="rotate(-90 177.8 206.7)">11</text>
<text x="180.3" y="206.7" transform="rotate(-90 180.3 206.7)">12</text>
<text x="182.9" y="206.7" transform="rotate(-90 182.9 206.7)">13</text>
<text x="185.4" y="206.7" transform="rotate(-90 185.4 206.7)">14</text>
<text x="188" y="206.7" transform="rotate(-90 188 206.7)">15</text>
<text x="190.5" y="206.7" transform="rotate(-90 190.5 206.7)">16</text>
<text x="62.2" y="210.7">1</text>
<text x="62.2" y="215.8">1</text>
<text x="175.3" y="214.5" transform="rotate(-90 175.3 214.5)">2</text>
<text x="62.2" y="218.3">1</text>
<text x="62.2" y="220.8">1</text>
<text x="62.2" y="223.4">1</text>
<text x="62.2" y="228.5">1</text>
<text x="62.2" y="233.5">1</text>
<text x="175.3" y="228.4" transform="rotate(-90 175.3 228.4)">1</text>
<text x="62.2" y="236.1">1</text>
<text x="62.2" y="238.6">1</text>
</g>
<g font-size="2.3" fill="#800000">
<text x="198.6" y="92.6">1V2</text>
<text x="121.9" y="106.5" transform="rotate(-90 121.9 106.5)">TL_XC01</text>
<text x="175" y="102.7" transform="rotate(-90 175 102.7)">PD3</text>
<text x="177.5" y="102.7" transform="rotate(-90 177.5 102.7)">PD2</text>
<text x="145.8" y="108.3" transform="rotate(-90 145.8 108.3)">TL_XC02</text>
<text x="180.3" y="111.6" transform="rotate(-90 180.3 111.6)">TL_XC02</text>
<text x="182.9" y="111.6" transform="rotate(-90 182.9 111.6)">TL_XC01</text>
<text x="83.6" y="119">IO3</text>
<text x="195" y="117.1">RESETB</text>
<text x="81.3" y="143.7">PD4</text>
<text x="81.3" y="156.4">PA0</text>
<text x="114.3" y="159.9">PD4</text>
<text x="245.3" y="159.6">PC3</text>
<text x="245.3" y="157.1">PC4</text>
<text x="114.3" y="162.4">PD7</text>
<text x="114.3" y="164.7">PA0</text>
<text x="114.3" y="167.2">PA1</text>
<text x="244.8" y="164.7">PC1</text>
<text x="245.3" y="167.2">PC0</text>
<text x="245.3" y="162.2">PC2</text>
<text x="114.3" y="169.8">TL_SWS</text>
<text x="119.4" y="172.3">TXD</text>
<text x="248.9" y="172.8">VDD</text>
<text x="270.7" y="168.3">VDD</text>
<text x="234.8" y="174.9">RXD</text>
<text x="80.2" y="199.1">RESETB</text>
<text x="86.9" y="202.2">URXD1</text>
<text x="78.6" y="208.7">GND</text>
<text x="78.7" y="211">VDD33</text>
<text x="148.8" y="210.2">VDD</text>
<text x="200.4" y="214.5">PB5</text>
<text x="77.2" y="219.2">PB4</text>
<text x="77.2" y="221.2">PB5</text>
<text x="77.5" y="216.5">PC1</text>
<text x="200.7" y="217">PB4</text>
<text x="77" y="224.1">PA1</text>
<text x="77" y="226.7">PC0</text>
<text x="199.1" y="223.9">1V2</text>
<text x="77" y="229.2">PC2</text>
<text x="77" y="231.8">PC3</text>
<text x="77" y="234.3">PC4</text>
<text x="77" y="236.8">PD2</text>
<text x="77" y="239.4">PD3</text>
<text x="76.8" y="242.7">PD7</text>
</g>
<g font-size="2" fill="#000080">
<text x="300.2" y="85.2">AT1</text>
<text x="303.6" y="100.6">R9NC</text>
<text x="339.2" y="98.7">IPEX</text>
<text x="313.2" y="105.5">ANT1</text>
<text x="79.2" y="201.6">R17</text>
<text x="82.9" y="201.5">0R</text>
<text x="78.3" y="205.1">R191.5K</text>
</g>
<g font-size="1" fill="#000080">
<text x="120.1" y="83.8" transform="rotate(-90 120.1 83.8)">0402</text>
<text x="145.5" y="83.8" transform="rotate(-90 145.5 83.8)">0402</text>
<text x="133.6" y="84.9">3225</text>
<text x="188" y="93.8" transform="rotate(-90 188 93.8)">0402</text>
<text x="195.6" y="93.8" transform="rotate(-90 195.6 93.8)">0402</text>
<text x="238.8" y="93.8" transform="rotate(-90 238.8 93.8)">0603</text>
<text x="256.5" y="93.8" transform="rotate(-90 256.5 93.8)">0603</text>
<text x="276.9" y="93.8" transform="rotate(-90 276.9 93.8)">0603</text>
<text x="241" y="99.6">0402</text>
<text x="260.1" y="99.6">0603</text>
<text x="284.5" y="107.8" transform="rotate(-90 284.5 107.8)">0402</text>
<text x="216.6" y="113" transform="rotate(-90 216.6 113)">0603</text>
<text x="63.5" y="119.2">0402</text>
<text x="197.9" y="119.9">0402</text>
<text x="230.9" y="114.9">0402</text>
<text x="47.6" y="120.2">0603-R</text>
<text x="50.1" y="145.6">0603-R</text>
<text x="66" y="144.6">0402</text>
<text x="50.1" y="158.3">0603-R</text>
<text x="66" y="157.3">0402</text>
<text x="264.2" y="172.6" transform="rotate(-90 264.2 172.6)">0402</text>
<text x="124.2" y="175.8">0402</text>
<text x="243.8" y="175.1" transform="rotate(-90 243.8 175.1)">0402</text>
<text x="221" y="198.7">5x5_32pin_0p5</text>
<text x="165.1" y="213.2" transform="rotate(-90 165.1 213.2)">0402</text>
<text x="205.5" y="216.5">0402</text>
<text x="188" y="223.4" transform="rotate(-90 188 223.4)">0402</text>
<text x="195.6" y="223.4" transform="rotate(-90 195.6 223.4)">0402</text>
</g>
</svg>
